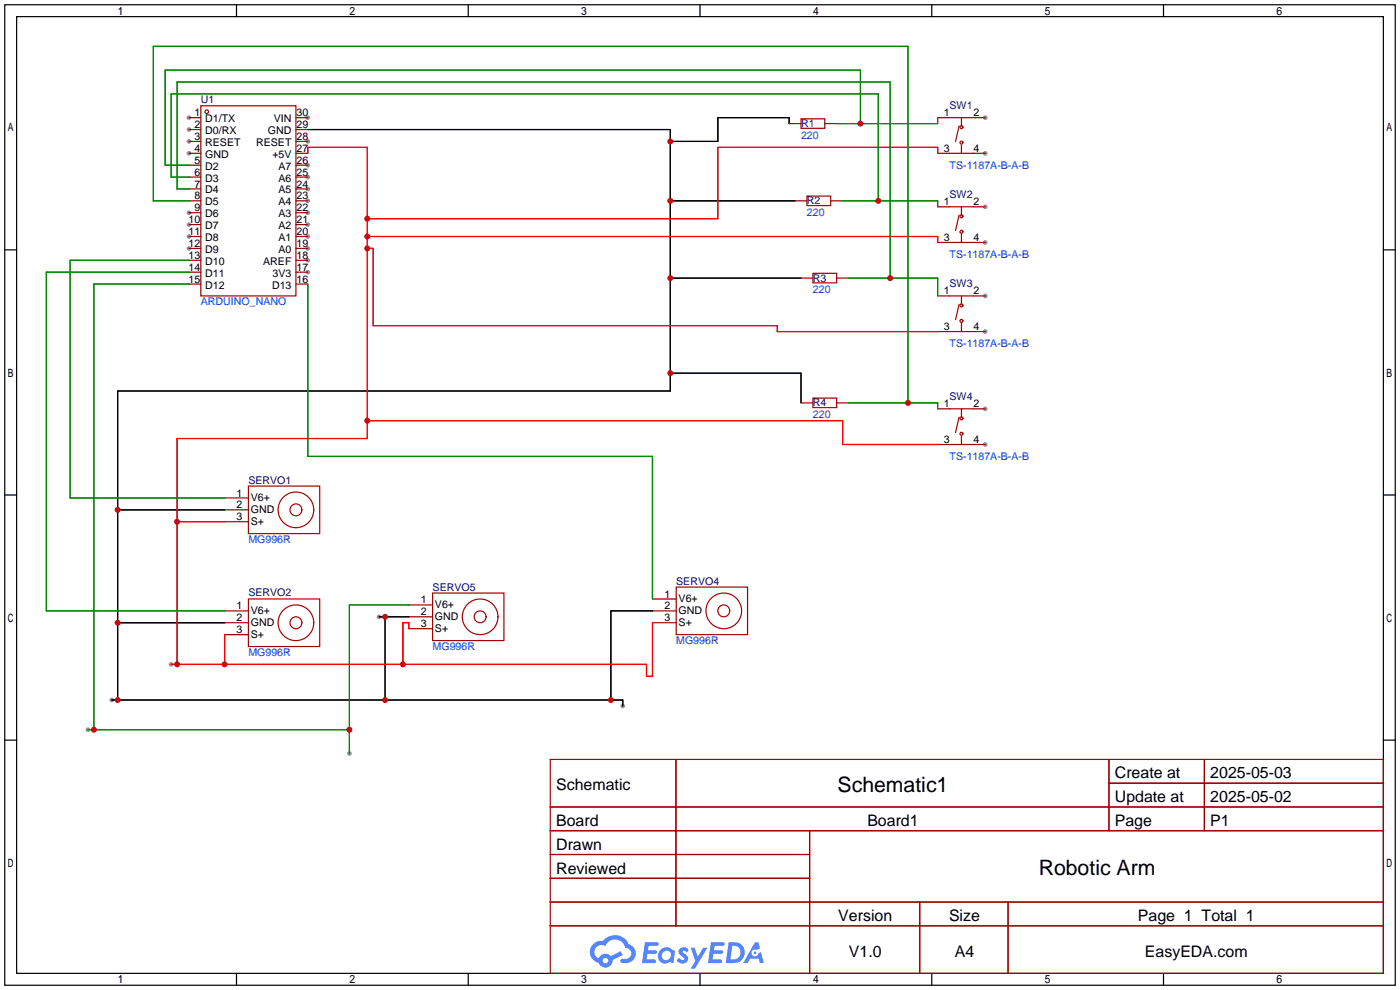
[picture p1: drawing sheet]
<svg xmlns="http://www.w3.org/2000/svg" width="299mm" height="212mm" viewBox="0 0 299 212" stroke-linecap="round" stroke-linejoin="round" font-family="sans-serif">
<g fill="#999">
<circle cx="40.4" cy="25.1" r=".51"/>
<circle cx="40.4" cy="27.7" r=".51"/>
<circle cx="40.4" cy="30.2" r=".51"/>
<circle cx="40.4" cy="32.8" r=".51"/>
<circle cx="40.4" cy="45.5" r=".51"/>
<circle cx="40.4" cy="48" r=".51"/>
<circle cx="40.4" cy="50.5" r=".51"/>
<circle cx="40.4" cy="53.1" r=".51"/>
<circle cx="65.8" cy="58.2" r=".51"/>
<circle cx="65.8" cy="55.6" r=".51"/>
<circle cx="65.8" cy="53.1" r=".51"/>
<circle cx="65.8" cy="50.5" r=".51"/>
<circle cx="65.8" cy="48" r=".51"/>
<circle cx="65.8" cy="45.5" r=".51"/>
<circle cx="65.8" cy="42.9" r=".51"/>
<circle cx="65.8" cy="40.4" r=".51"/>
<circle cx="65.8" cy="37.8" r=".51"/>
<circle cx="65.8" cy="35.3" r=".51"/>
<circle cx="65.8" cy="30.2" r=".51"/>
<circle cx="65.8" cy="25.1" r=".51"/>
<circle cx="210.6" cy="25.1" r=".51"/>
<circle cx="210.6" cy="32.8" r=".51"/>
<circle cx="210.6" cy="44.2" r=".51"/>
<circle cx="210.6" cy="51.8" r=".51"/>
<circle cx="210.6" cy="63.2" r=".51"/>
<circle cx="210.6" cy="70.9" r=".51"/>
<circle cx="210.6" cy="87.4" r=".51"/>
<circle cx="210.6" cy="95" r=".51"/>
<circle cx="133.1" cy="150.9" r=".51"/>
<circle cx="81" cy="131.8" r=".51"/>
<circle cx="23.9" cy="149.6" r=".51"/>
<circle cx="36.6" cy="142" r=".51"/>
<circle cx="74.7" cy="161" r=".51"/>
<circle cx="18.8" cy="156" r=".51"/>
</g>
<g fill="none" stroke="#000" stroke-width=".25">
<path d="M1 1h297.2v209.6h-297.2zM3.6 3.6h292.1v204.4h-292.1zM50.5 1v2.6M100.1 1v2.6M149.6 1v2.6M199.1 1v2.6M248.7 1v2.6M1 53.4h2.6M295.7 53.4h2.5M1 105.8h2.6M295.7 105.8h2.5M1 158.2h2.6"/>
<path d="M295.7 158.2h2.5M50.5 208v2.6M100.1 208v2.6M149.6 208v2.6M199.1 208v2.6M248.7 208v2.6"/>
</g>
<g fill="none" stroke="#a10000" stroke-width=".25">
<path d="M117.6 162.3h178.1v45.7h-178.1zM117.6 172.5h178.1M117.6 177.5h178.1M144.5 162.3v35.6M173 177.5v30.5M237 162.3v15.2M237 167.4h58.7M257.4 162.3v15.2M117.6 182.6h55.4M117.6 192.8h178.1M117.6 187.7h55.4M117.6 197.9h178.1"/>
<path d="M196.6 192.8v15.2M215.4 192.8v15.2"/>
</g>
<g fill="#5487ff">
<path d="M145.3 202.7a1.3 1.3 0 0 1 1.9 .3l-.4 .6a.54 .54 0 0 0-.9-.2l.1 .2a1.34 1.34 0 0 1 .9 1.8 1.47 1.47 0 0 1-2.3-.1l.5-.6 .8 .5a.31 .31 0 0 0 .4-.3 .31 .31 0 0 0-.3-.4 1.12 1.12 0 0 1-.7-1.8z"/>
<path d="M147.6 202.5h.9l.6 2 1.2-2h.9l-2.7 4.6h-.9l1-1.7z"/>
<path d="M137.8 201.4h1.7a1.31 1.31 0 0 1 1.2 .2 .4 .4 0 0 1-.3 .5l-1.8 .1-.1 .9h1.6a.4 .4 0 0 1 .4 .4 .4 .4 0 0 1-.5 .4h-1.6l-.2 1.2h1.4a.46 .46 0 0 1 .5 0 .46 .46 0 0 1 .1 .5l-.4 .2h-2.6z"/>
<path d="M151.9 201.4h1.7a1.32 1.32 0 0 1 1.2 .2 .39 .39 0 0 1-.3 .5l-1.8 .1-.1 .9h1.6a.4 .4 0 0 1 .4 .4 .4 .4 0 0 1-.4 .4h-1.7l-.2 1.2h1.4a.46 .46 0 0 1 .5 0 .46 .46 0 0 1 .1 .5l-.4 .2h-2.6z"/>
<path d="M161.3 201.4h.8l.3 1.3-.6 .4a.75 .75 0 0 0-1.1 .3 .75 .75 0 0 0 .5 1 .75 .75 0 0 0 .9-.7l.5-.2 .6 2.3h-.8l-.3-.9h-1.8l-.5 .9h-1z"/>
<path d="M155.7 201.4l-.6 4.4h1.5a2.27 2.27 0 0 0 2.6-2.2 2.27 2.27 0 0 0-2.7-2.2zM156.5 202.1a1.5 1.5 0 0 1 1.8 1.6 1.5 1.5 0 0 1-1.9 1.4h-.3z"/>
<path d="M141.2 203a1.6 1.6 0 0 0-.3 2.3 1.6 1.6 0 0 0 2.3 .2l.7 .3 .3-2.4-.1-.3-.5-.1a1.58 1.58 0 0 0-2.4 0zM141.8 203.5a.98 .98 0 0 1 1.6 .4 .98 .98 0 0 1-1.1 1.3 .94 .94 0 0 1-.9-.7 .94 .94 0 0 1 .4-1z"/>
<path d="M126.8 201.8a2.37 2.37 0 0 0 1.1 4 1.54 1.54 0 0 0 1.8 1 1.54 1.54 0 0 0 1.2-1.6l2.2-1.1-.5-.8-2 1a1.57 1.57 0 0 0-2.7 .5 1.5 1.5 0 0 1-.7-2.1 1.5 1.5 0 0 1 2.2-.5 2.23 2.23 0 0 1 2.3-1.4 2.23 2.23 0 0 1 2 1.8 1.16 1.16 0 0 1 1.2 1.1 1.16 1.16 0 0 1-1.1 1.2h-.7a.47 .47 0 0 0-.5 .4 .47 .47 0 0 0 .4 .5 2.17 2.17 0 0 0 2.5-.9 2.17 2.17 0 0 0-.3-2.7l-.8-.4a3.2 3.2 0 0 0-5.5-.7l-1.1 .1zM128.8 205.3a.6 .6 0 0 1 1.2 0 .6 .6 0 0 1-1.2 0z"/>
<circle cx="161.4" cy="203.6" r=".28"/>
</g>
<g fill="none" stroke="#a10000" stroke-width=".25">
<path d="M42.9 22.6h20.3v40.6h-20.3zM171.2 25.4h5.1v2h-5.1zM202.9 32.8h5.1M202.9 25.1h5.1M205 26.9l-.8 3.3M205.5 25.1v1.8M205.5 31v1.8M172.5 41.9h5v2h-5zM173.7 58.4h5.1v2.1h-5.1zM202.9 51.8h5.1M202.9 44.2h5.1M205 46l-.8 3.3"/>
<path d="M205.5 44.2v1.8M205.5 50v1.8M202.9 70.9h5.1M202.9 63.2h5.1M205 65l-.8 3.3M205.5 63.2v1.8M205.5 69.1v1.8M173.7 85.1h5.1v2h-5.1zM202.9 95h5.1M202.9 87.4h5.1M205 89.2l-.8 3.3M205.5 87.4v1.8"/>
<path d="M205.5 93.2v1.8M53.1 103.9h15.2v10.1h-15.2zM53.1 128h15.2v10.2h-15.2zM92.5 126.7h15.2v10.2h-15.2zM144.5 125.5h15.3v10.1h-15.3z"/>
<circle cx="44.2" cy="23.9" r=".38"/>
<circle cx="205.5" cy="27.2" r=".32"/>
<circle cx="205.5" cy="30.5" r=".32"/>
<circle cx="205.5" cy="49.5" r=".32"/>
<circle cx="205.5" cy="46.2" r=".32"/>
<circle cx="205.5" cy="68.6" r=".32"/>
<circle cx="205.5" cy="65.3" r=".32"/>
<circle cx="205.5" cy="92.7" r=".32"/>
<circle cx="205.5" cy="89.4" r=".32"/>
<circle cx="63.2" cy="109" r="1.27"/>
<circle cx="63.2" cy="109" r="3.8"/>
<circle cx="63.2" cy="133.1" r="1.27"/>
<circle cx="63.2" cy="133.1" r="3.8"/>
<circle cx="102.6" cy="131.8" r="1.27"/>
<circle cx="102.6" cy="131.8" r="3.8"/>
<circle cx="154.7" cy="130.6" r="1.27"/>
<circle cx="154.7" cy="130.6" r="3.8"/>
</g>
<g fill="none" stroke="#870000" stroke-width=".25">
<path d="M40.4 25.1h2.5M40.4 27.7h2.5M40.4 30.2h2.5M40.4 32.8h2.5M40.4 35.3h2.5M40.4 37.8h2.5M63.2 25.1h2.6M63.2 27.7h2.6M63.2 30.2h2.6M63.2 32.8h2.6M63.2 35.3h2.6M63.2 37.8h2.6"/>
<path d="M168.7 26.4h2.5M176.3 26.4h2.5M200.4 25.1h2.5M200.4 32.8h2.5M208 25.1h2.6M208 32.8h2.6M40.4 40.4h2.5M40.4 42.9h2.5M40.4 45.5h2.5M40.4 48h2.5M40.4 50.5h2.5M40.4 53.1h2.5"/>
<path d="M40.4 55.6h2.5M40.4 58.2h2.5M63.2 40.4h2.6M63.2 42.9h2.6M63.2 45.5h2.6M63.2 48h2.6M63.2 50.5h2.6M63.2 53.1h2.6M63.2 55.6h2.6M63.2 58.2h2.6M169.9 42.9h2.6M171.2 59.4h2.5"/>
<path d="M177.5 42.9h2.6M178.8 59.4h2.6M200.4 44.2h2.5M200.4 51.8h2.5M208 44.2h2.6M208 51.8h2.6M40.4 60.7h2.5M63.2 60.7h2.6M200.4 63.2h2.5M200.4 70.9h2.5M208 63.2h2.6M208 70.9h2.6"/>
<path d="M171.2 86.1h2.5M178.8 86.1h2.6M200.4 87.4h2.5M200.4 95h2.5M208 87.4h2.6M208 95h2.6M48 106.4h5.1M48 109h5.1M48 111.5h5.1M48 130.6h5.1M48 133.1h5.1M48 135.6h5.1"/>
<path d="M87.4 129.3h5.1M87.4 131.8h5.1M87.4 134.4h5.1M139.4 130.6h5.1M139.4 133.1h5.1M139.4 128h5.1"/>
</g>
<path d="M65.8 27.7h77.5v55.9h-118.2v66M168.7 26.4v-1.3h-15.3v5.1h-10.1M143.3 59.4h27.9M143.3 42.9h26.6M143.3 79.8h27.9v6.3M25.1 109h22.9M25.1 133.1h22.9M81 131.8h6.4M82.3 131.8v17.8M139.4 130.6h-8.8v19M23.9 149.6h109.2v1.3" fill="none" stroke="#000" stroke-width=".25"/>
<path d="M65.8 32.8v-1.3h12.7v62.2h-40.7v48.3M200.4 32.8v-1.3h-47v15.2h-74.9M78.5 53.1h1.3v16.5h86.3v1.3h34.3M78.5 50.5h121.9v1.3M78.5 89.9h101.6v5.1h20.3M37.8 111.5h10.2M48 135.6v6.4M87.4 134.4v-1.3h-1.3v8.9M139.4 133.1v11.4h-1.2v-2.5h-101.6" fill="none" stroke="#f00" stroke-width=".25"/>
<g fill="none" stroke="#008700" stroke-width=".25">
<path d="M40.4 37.8h-3.8v-17.7h151.1v22.8M183.9 26.4v-11.4h-148.6v20.3h5.1M200.4 25.1v1.3h-21.6M40.4 42.9h-7.6v-33h161.3v76.2M40.4 40.4h-2.6v-22.9h152.4v41.9M40.4 55.6h-25.4v50.8h33M40.4 58.2h-30.5v72.4h38.1M180.1 42.9h20.3v1.3M181.4 59.4h19v3.8M40.4 60.7h-20.3v95.3M65.8 60.7v36.8h73.6v30.5M181.4 86.1h19v1.3"/>
<path d="M87.4 129.3h-12.7v31.7M18.8 156h55.9"/>
</g>
<g fill="#c00">
<circle cx="130.6" cy="149.6" r=".63"/>
<circle cx="82.3" cy="149.6" r=".63"/>
<circle cx="82.3" cy="131.8" r=".63"/>
<circle cx="25.1" cy="149.6" r=".63"/>
<circle cx="25.1" cy="133.1" r=".63"/>
<circle cx="25.1" cy="109" r=".63"/>
<circle cx="143.3" cy="79.8" r=".63"/>
<circle cx="143.3" cy="59.4" r=".63"/>
<circle cx="143.3" cy="42.9" r=".63"/>
<circle cx="143.3" cy="30.2" r=".63"/>
<circle cx="86.1" cy="142" r=".63"/>
<circle cx="48" cy="142" r=".63"/>
<circle cx="37.8" cy="142" r=".63"/>
<circle cx="37.8" cy="111.5" r=".63"/>
<circle cx="78.5" cy="89.9" r=".63"/>
<circle cx="78.5" cy="53.1" r=".63"/>
<circle cx="78.5" cy="50.5" r=".63"/>
<circle cx="78.5" cy="46.7" r=".63"/>
<circle cx="194.1" cy="86.1" r=".63"/>
<circle cx="190.2" cy="59.4" r=".63"/>
<circle cx="187.7" cy="42.9" r=".63"/>
<circle cx="183.9" cy="26.4" r=".63"/>
<circle cx="74.7" cy="156" r=".63"/>
<circle cx="20.1" cy="156" r=".63"/>
</g>
<g font-size="4.5">
<text x="179" y="169.2">Schematic1</text>
<text x="222" y="187">Robotic Arm</text>
</g>
<g font-size="3.4">
<text x="238.3" y="166.4">Create at</text>
<text x="258.7" y="166.4">2025-05-03</text>
<text x="118.9" y="168.9">Schematic</text>
<text x="238.3" y="171.4">Update at</text>
<text x="258.7" y="171.4">2025-05-02</text>
<text x="118.9" y="176.5">Board</text>
<text x="185.4" y="176.5">Board1</text>
<text x="238.3" y="176.5">Page</text>
<text x="258.7" y="176.5">P1</text>
<text x="118.9" y="181.6">Drawn</text>
<text x="118.9" y="186.7">Reviewed</text>
<text x="179.2" y="196.8">Version</text>
<text x="202.8" y="196.8">Size</text>
<text x="243.2" y="196.8">Page 1 Total 1</text>
<text x="181.4" y="204.5">V1.0</text>
<text x="204.1" y="204.5">A4</text>
<text x="244.7" y="204.5">EasyEDA.com</text>
</g>
<g font-size="2.3" fill="#000080">
<text x="42.9" y="22.1">U1</text>
<text x="202.9" y="23.3">SW1</text>
<text x="171.2" y="27.1">R1</text>
<text x="172.5" y="43.7">R2</text>
<text x="202.9" y="42.4">SW2</text>
<text x="173.7" y="60.2">R3</text>
<text x="202.9" y="61.4">SW3</text>
<text x="173.7" y="86.8">R4</text>
<text x="202.9" y="85.6">SW4</text>
<text x="53.1" y="103.3">SERVO1</text>
<text x="144.5" y="124.9">SERVO4</text>
<text x="53.1" y="127.5">SERVO2</text>
<text x="92.5" y="126.2">SERVO5</text>
</g>
<g font-size="2.3">
<text x="41.5" y="24.8">1</text>
<text x="41.5" y="27.4">2</text>
<text x="41.5" y="29.9">3</text>
<text x="43.9" y="26.1">D1/TX</text>
<text x="43.9" y="28.6">D0/RX</text>
<text x="57.3" y="28.6">GND</text>
<text x="58.5" y="26.1">VIN</text>
<text x="63.4" y="29.9">28</text>
<text x="63.4" y="27.4">29</text>
<text x="63.4" y="24.8">30</text>
<text x="201.7" y="24.8">1</text>
<text x="208" y="24.8">2</text>
<text x="41.5" y="32.5">4</text>
<text x="41.5" y="35">5</text>
<text x="43.9" y="31.2">RESET</text>
<text x="43.9" y="33.7">GND</text>
<text x="54.7" y="31.2">RESET</text>
<text x="58.2" y="33.7">+5V</text>
<text x="63.4" y="35">26</text>
<text x="63.4" y="32.5">27</text>
<text x="201.7" y="32.5">3</text>
<text x="208" y="32.5">4</text>
<text x="41.5" y="37.5">6</text>
<text x="41.5" y="40.1">7</text>
<text x="43.9" y="36.3">D2</text>
<text x="43.9" y="38.8">D3</text>
<text x="43.9" y="41.3">D4</text>
<text x="59.5" y="41.3">A5</text>
<text x="59.5" y="38.8">A6</text>
<text x="59.5" y="36.3">A7</text>
<text x="63.4" y="40.1">24</text>
<text x="63.4" y="37.5">25</text>
<text x="40.3" y="47.7">10</text>
<text x="41.5" y="42.6">8</text>
<text x="41.5" y="45.2">9</text>
<text x="43.9" y="43.9">D5</text>
<text x="43.9" y="46.4">D6</text>
<text x="59.5" y="46.4">A3</text>
<text x="59.5" y="43.9">A4</text>
<text x="63.4" y="47.7">21</text>
<text x="63.4" y="45.2">22</text>
<text x="63.4" y="42.6">23</text>
<text x="201.7" y="43.9">1</text>
<text x="208" y="43.9">2</text>
<text x="40.3" y="50.2">11</text>
<text x="40.3" y="52.8">12</text>
<text x="43.9" y="49">D7</text>
<text x="43.9" y="51.5">D8</text>
<text x="59.5" y="51.5">A1</text>
<text x="59.5" y="49">A2</text>
<text x="63.4" y="52.8">19</text>
<text x="63.4" y="50.2">20</text>
<text x="201.7" y="51.5">3</text>
<text x="208" y="51.5">4</text>
<text x="40.3" y="55.3">13</text>
<text x="40.3" y="57.9">14</text>
<text x="43.9" y="54">D9</text>
<text x="43.9" y="56.6">D10</text>
<text x="43.9" y="59.1">D11</text>
<text x="56.3" y="56.6">AREF</text>
<text x="58.3" y="59.1">3V3</text>
<text x="59.5" y="54">A0</text>
<text x="63.4" y="57.9">17</text>
<text x="63.4" y="55.3">18</text>
<text x="40.3" y="60.4">15</text>
<text x="43.9" y="61.7">D12</text>
<text x="58.1" y="61.7">D13</text>
<text x="63.4" y="60.4">16</text>
<text x="201.7" y="62.9">1</text>
<text x="208" y="62.9">2</text>
<text x="201.7" y="70.6">3</text>
<text x="208" y="70.6">4</text>
<text x="201.7" y="87.1">1</text>
<text x="208" y="87.1">2</text>
<text x="201.7" y="94.7">3</text>
<text x="208" y="94.7">4</text>
<text x="50.6" y="106.1">1</text>
<text x="53.6" y="107.1">V6+</text>
<text x="50.6" y="108.7">2</text>
<text x="50.6" y="111.2">3</text>
<text x="53.6" y="109.7">GND</text>
<text x="53.6" y="112.2">S+</text>
<text x="50.6" y="130.2">1</text>
<text x="53.6" y="131.3">V6+</text>
<text x="89.9" y="129">1</text>
<text x="89.9" y="131.5">2</text>
<text x="93" y="130">V6+</text>
<text x="142" y="127.7">1</text>
<text x="142" y="130.2">2</text>
<text x="145" y="128.7">V6+</text>
<text x="145" y="131.3">GND</text>
<text x="50.6" y="132.8">2</text>
<text x="50.6" y="135.3">3</text>
<text x="53.6" y="133.8">GND</text>
<text x="53.6" y="136.3">S+</text>
<text x="89.9" y="134.1">3</text>
<text x="93" y="132.5">GND</text>
<text x="93" y="135.1">S+</text>
<text x="142" y="132.8">3</text>
<text x="145" y="133.8">S+</text>
</g>
<g font-size="2.3" fill="#00f">
<text x="171.2" y="29.7">220</text>
<text x="202.9" y="36">TS-1187A-B-A-B</text>
<text x="172.5" y="46.2">220</text>
<text x="202.9" y="55.1">TS-1187A-B-A-B</text>
<text x="42.9" y="65.2">ARDUINO_NANO</text>
<text x="173.7" y="62.7">220</text>
<text x="202.9" y="74.1">TS-1187A-B-A-B</text>
<text x="173.7" y="89.4">220</text>
<text x="202.9" y="98.3">TS-1187A-B-A-B</text>
<text x="53.1" y="116">MG996R</text>
<text x="144.5" y="137.6">MG996R</text>
<text x="53.1" y="140.2">MG996R</text>
<text x="92.5" y="138.9">MG996R</text>
</g>
</svg>
